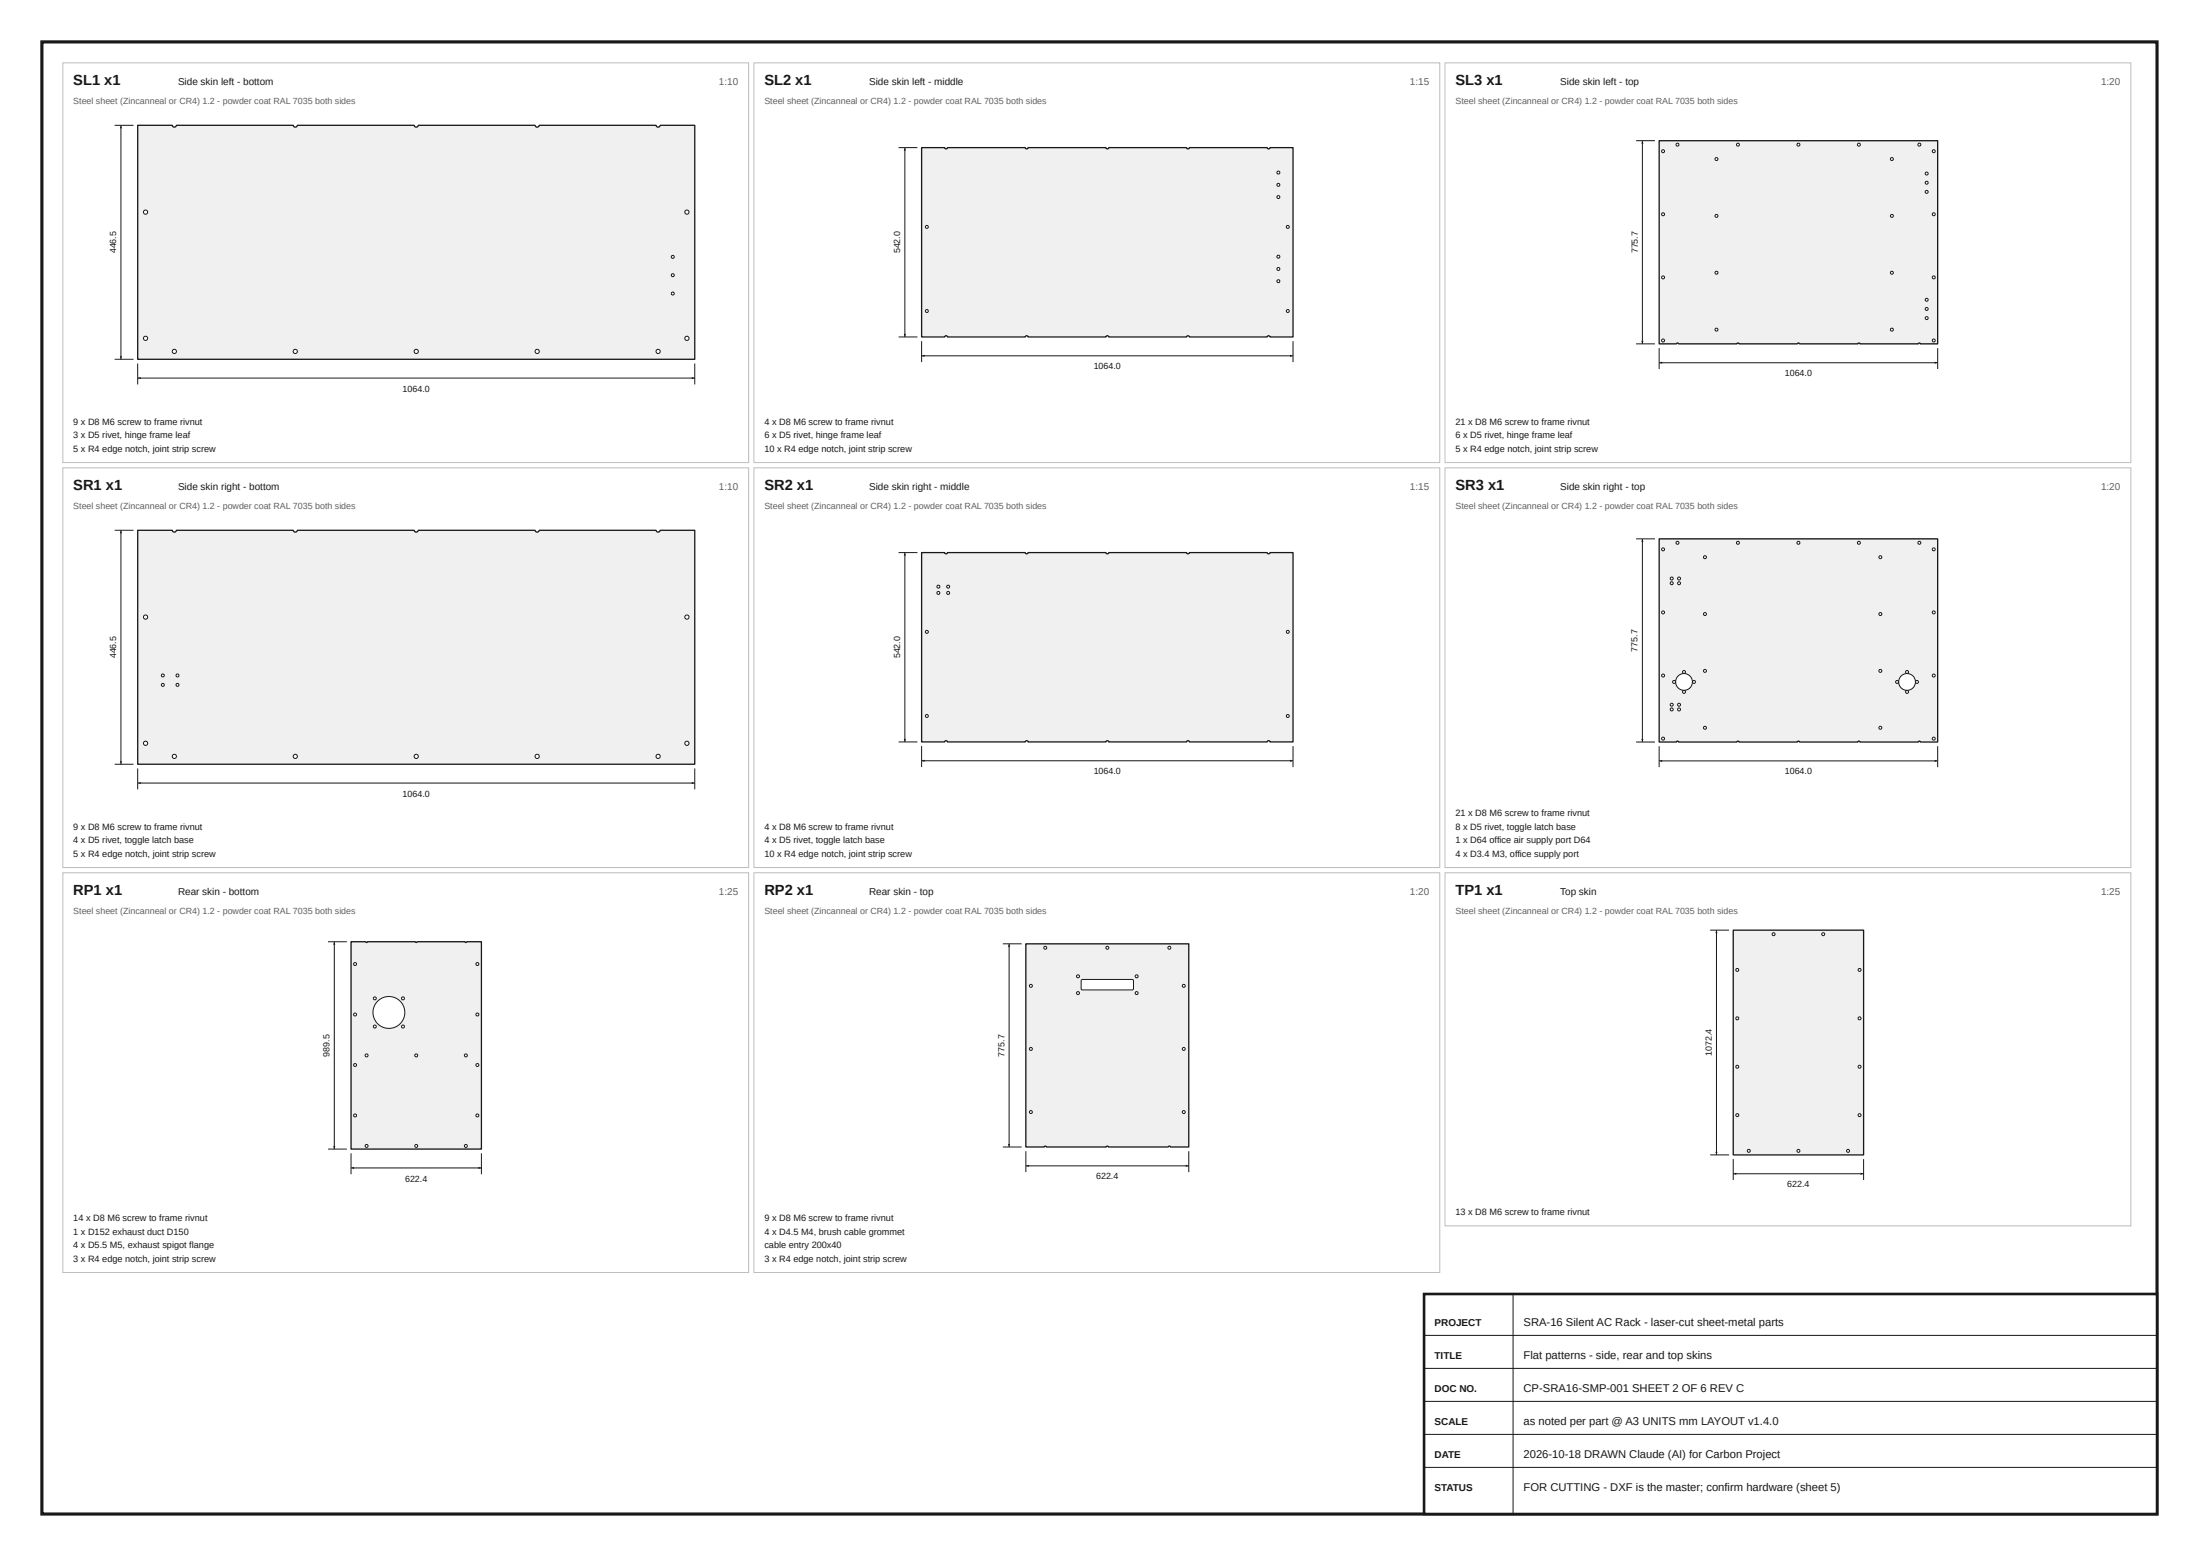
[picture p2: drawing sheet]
<svg xmlns="http://www.w3.org/2000/svg" width="420mm" height="297mm" viewBox="0 0 420 297" stroke-linecap="round" stroke-linejoin="round" font-family="sans-serif">
<path d="M8 8h404v281h-404z" fill="none" stroke="#15181c" stroke-width=".6"/>
<path d="M12 12h131v76.3h-131z" fill="none" stroke="#b8bec5" stroke-width=".19"/>
<path d="M26.3 23.9h6.6a.4 .4 0 0 0 .4 .4 .4 .4 0 0 0 .4-.4h22.3a.4 .4 0 0 0 .4 .4 .4 .4 0 0 0 .4-.4h22.3a.4 .4 0 0 0 .4 .4 .4 .4 0 0 0 .4-.4h22.3a.4 .4 0 0 0 .4 .4 .4 .4 0 0 0 .4-.4h22.3a.4 .4 0 0 0 .4 .4 .4 .4 0 0 0 .4-.4h6.6v44.7h-106.4z" fill="#eef1f4"/>
<path d="M26.3 23.9h6.6a.4 .4 0 0 0 .4 .4 .4 .4 0 0 0 .4-.4h22.3a.4 .4 0 0 0 .4 .4 .4 .4 0 0 0 .4-.4h22.3a.4 .4 0 0 0 .4 .4 .4 .4 0 0 0 .4-.4h22.3a.4 .4 0 0 0 .4 .4 .4 .4 0 0 0 .4-.4h22.3a.4 .4 0 0 0 .4 .4 .4 .4 0 0 0 .4-.4h6.6v44.7h-106.4z" fill="none" stroke="#15181c" stroke-width=".25"/>
<circle cx="131.2" cy="64.6" r=".4" fill="#fff"/>
<circle cx="131.2" cy="64.6" r=".4" fill="none" stroke="#15181c" stroke-width=".19"/>
<circle cx="131.2" cy="40.5" r=".4" fill="#fff"/>
<circle cx="131.2" cy="40.5" r=".4" fill="none" stroke="#15181c" stroke-width=".19"/>
<circle cx="27.8" cy="64.6" r=".4" fill="#fff"/>
<circle cx="27.8" cy="64.6" r=".4" fill="none" stroke="#15181c" stroke-width=".19"/>
<circle cx="27.8" cy="40.5" r=".4" fill="#fff"/>
<circle cx="27.8" cy="40.5" r=".4" fill="none" stroke="#15181c" stroke-width=".19"/>
<circle cx="125.7" cy="67.1" r=".4" fill="#fff"/>
<circle cx="125.7" cy="67.1" r=".4" fill="none" stroke="#15181c" stroke-width=".19"/>
<circle cx="102.6" cy="67.1" r=".4" fill="#fff"/>
<circle cx="102.6" cy="67.1" r=".4" fill="none" stroke="#15181c" stroke-width=".19"/>
<circle cx="79.5" cy="67.1" r=".4" fill="#fff"/>
<circle cx="79.5" cy="67.1" r=".4" fill="none" stroke="#15181c" stroke-width=".19"/>
<circle cx="56.4" cy="67.1" r=".4" fill="#fff"/>
<circle cx="56.4" cy="67.1" r=".4" fill="none" stroke="#15181c" stroke-width=".19"/>
<circle cx="33.3" cy="67.1" r=".4" fill="#fff"/>
<circle cx="33.3" cy="67.1" r=".4" fill="none" stroke="#15181c" stroke-width=".19"/>
<circle cx="128.5" cy="56" r=".28" fill="#fff"/>
<circle cx="128.5" cy="56" r=".28" fill="none" stroke="#15181c" stroke-width=".19"/>
<circle cx="128.5" cy="52.5" r=".28" fill="#fff"/>
<circle cx="128.5" cy="52.5" r=".28" fill="none" stroke="#15181c" stroke-width=".19"/>
<circle cx="128.5" cy="49" r=".28" fill="#fff"/>
<g fill="none" stroke="#15181c" stroke-width=".19">
<path d="M26.3 69.4v4M26.3 72.2h106.4M132.7 69.4v4"/>
<circle cx="128.5" cy="49" r=".28"/>
</g>
<g fill="#15181c">
<path d="M26.3 72.2l.6-.2v.4z"/>
<path d="M132.1 72l.6 .2-.6 .2z"/>
</g>
<path d="M21.9 23.9h3.6M23.1 23.9v44.7M21.9 68.6h3.6" fill="none" stroke="#15181c" stroke-width=".19"/>
<g fill="#15181c">
<path d="M23.1 23.9l.2 .6h-.4z"/>
<path d="M22.9 68h.4l-.2 .6z"/>
</g>
<path d="M144 12h131v76.3h-131z" fill="none" stroke="#b8bec5" stroke-width=".19"/>
<path d="M176 28.2h4.4a.26 .26 0 0 0 .3 .2 .26 .26 0 0 0 .3-.2h14.8a.26 .26 0 0 0 .3 .2 .26 .26 0 0 0 .3-.2h14.8a.26 .26 0 0 0 .3 .2 .26 .26 0 0 0 .3-.2h14.8a.26 .26 0 0 0 .3 .2 .26 .26 0 0 0 .3-.2h14.8a.26 .26 0 0 0 .3 .2 .26 .26 0 0 0 .3-.2h4.4v36.1h-4.4a.26 .26 0 0 0-.3-.2 .26 .26 0 0 0-.3 .2h-14.8a.26 .26 0 0 0-.3-.2 .26 .26 0 0 0-.3 .2h-14.8a.26 .26 0 0 0-.3-.2 .26 .26 0 0 0-.3 .2h-14.8a.26 .26 0 0 0-.3-.2 .26 .26 0 0 0-.3 .2h-14.8a.26 .26 0 0 0-.3-.2 .26 .26 0 0 0-.3 .2h-4.4z" fill="#eef1f4"/>
<path d="M176 28.2h4.4a.26 .26 0 0 0 .3 .2 .26 .26 0 0 0 .3-.2h14.8a.26 .26 0 0 0 .3 .2 .26 .26 0 0 0 .3-.2h14.8a.26 .26 0 0 0 .3 .2 .26 .26 0 0 0 .3-.2h14.8a.26 .26 0 0 0 .3 .2 .26 .26 0 0 0 .3-.2h14.8a.26 .26 0 0 0 .3 .2 .26 .26 0 0 0 .3-.2h4.4v36.1h-4.4a.26 .26 0 0 0-.3-.2 .26 .26 0 0 0-.3 .2h-14.8a.26 .26 0 0 0-.3-.2 .26 .26 0 0 0-.3 .2h-14.8a.26 .26 0 0 0-.3-.2 .26 .26 0 0 0-.3 .2h-14.8a.26 .26 0 0 0-.3-.2 .26 .26 0 0 0-.3 .2h-14.8a.26 .26 0 0 0-.3-.2 .26 .26 0 0 0-.3 .2h-4.4z" fill="none" stroke="#15181c" stroke-width=".25"/>
<circle cx="246" cy="59.4" r=".28" fill="#fff"/>
<circle cx="246" cy="59.4" r=".28" fill="none" stroke="#15181c" stroke-width=".19"/>
<circle cx="246" cy="43.3" r=".28" fill="#fff"/>
<circle cx="246" cy="43.3" r=".28" fill="none" stroke="#15181c" stroke-width=".19"/>
<circle cx="177" cy="59.4" r=".28" fill="#fff"/>
<circle cx="177" cy="59.4" r=".28" fill="none" stroke="#15181c" stroke-width=".19"/>
<circle cx="177" cy="43.3" r=".28" fill="#fff"/>
<circle cx="177" cy="43.3" r=".28" fill="none" stroke="#15181c" stroke-width=".19"/>
<circle cx="244.2" cy="53.7" r=".28" fill="#fff"/>
<circle cx="244.2" cy="53.7" r=".28" fill="none" stroke="#15181c" stroke-width=".19"/>
<circle cx="244.2" cy="51.3" r=".28" fill="#fff"/>
<circle cx="244.2" cy="51.3" r=".28" fill="none" stroke="#15181c" stroke-width=".19"/>
<circle cx="244.2" cy="49" r=".28" fill="#fff"/>
<circle cx="244.2" cy="49" r=".28" fill="none" stroke="#15181c" stroke-width=".19"/>
<circle cx="244.2" cy="37.6" r=".28" fill="#fff"/>
<circle cx="244.2" cy="37.6" r=".28" fill="none" stroke="#15181c" stroke-width=".19"/>
<circle cx="244.2" cy="35.3" r=".28" fill="#fff"/>
<circle cx="244.2" cy="35.3" r=".28" fill="none" stroke="#15181c" stroke-width=".19"/>
<circle cx="244.2" cy="32.9" r=".28" fill="#fff"/>
<g fill="none" stroke="#15181c" stroke-width=".19">
<path d="M176 65.1v4M176 67.9h71M247 65.1v4"/>
<circle cx="244.2" cy="32.9" r=".28"/>
</g>
<g fill="#15181c">
<path d="M176 67.9l.6-.2v.4z"/>
<path d="M246.4 67.7l.6 .2-.6 .2z"/>
</g>
<path d="M171.6 28.2h3.6M172.8 28.2v36.1M171.6 64.3h3.6" fill="none" stroke="#15181c" stroke-width=".19"/>
<g fill="#15181c">
<path d="M172.8 28.2l.2 .6h-.4z"/>
<path d="M172.6 63.7h.4l-.2 .6z"/>
</g>
<path d="M276 12h131v76.3h-131z" fill="none" stroke="#b8bec5" stroke-width=".19"/>
<path d="M316.9 26.9h53.2v38.7h-3.3a.2 .2 0 0 0-.2-.1 .2 .2 0 0 0-.2 .1h-11.2a.2 .2 0 0 0-.2-.1 .2 .2 0 0 0-.2 .1h-11.1a.2 .2 0 0 0-.2-.1 .2 .2 0 0 0-.2 .1h-11.2a.2 .2 0 0 0-.2-.1 .2 .2 0 0 0-.2 .1h-11.1a.2 .2 0 0 0-.2-.1 .2 .2 0 0 0-.2 .1h-3.3z" fill="#eef1f4"/>
<path d="M316.9 26.9h53.2v38.7h-3.3a.2 .2 0 0 0-.2-.1 .2 .2 0 0 0-.2 .1h-11.2a.2 .2 0 0 0-.2-.1 .2 .2 0 0 0-.2 .1h-11.1a.2 .2 0 0 0-.2-.1 .2 .2 0 0 0-.2 .1h-11.2a.2 .2 0 0 0-.2-.1 .2 .2 0 0 0-.2 .1h-11.1a.2 .2 0 0 0-.2-.1 .2 .2 0 0 0-.2 .1h-3.3z" fill="none" stroke="#15181c" stroke-width=".25"/>
<circle cx="369.3" cy="65" r=".28" fill="#fff"/>
<circle cx="369.3" cy="65" r=".28" fill="none" stroke="#15181c" stroke-width=".19"/>
<circle cx="369.3" cy="53" r=".28" fill="#fff"/>
<circle cx="369.3" cy="53" r=".28" fill="none" stroke="#15181c" stroke-width=".19"/>
<circle cx="369.3" cy="40.9" r=".28" fill="#fff"/>
<circle cx="369.3" cy="40.9" r=".28" fill="none" stroke="#15181c" stroke-width=".19"/>
<circle cx="369.3" cy="28.9" r=".28" fill="#fff"/>
<circle cx="369.3" cy="28.9" r=".28" fill="none" stroke="#15181c" stroke-width=".19"/>
<circle cx="317.6" cy="65" r=".28" fill="#fff"/>
<circle cx="317.6" cy="65" r=".28" fill="none" stroke="#15181c" stroke-width=".19"/>
<circle cx="317.6" cy="53" r=".28" fill="#fff"/>
<circle cx="317.6" cy="53" r=".28" fill="none" stroke="#15181c" stroke-width=".19"/>
<circle cx="317.6" cy="40.9" r=".28" fill="#fff"/>
<circle cx="317.6" cy="40.9" r=".28" fill="none" stroke="#15181c" stroke-width=".19"/>
<circle cx="317.6" cy="28.9" r=".28" fill="#fff"/>
<circle cx="317.6" cy="28.9" r=".28" fill="none" stroke="#15181c" stroke-width=".19"/>
<circle cx="366.6" cy="27.6" r=".28" fill="#fff"/>
<circle cx="366.6" cy="27.6" r=".28" fill="none" stroke="#15181c" stroke-width=".19"/>
<circle cx="355" cy="27.6" r=".28" fill="#fff"/>
<circle cx="355" cy="27.6" r=".28" fill="none" stroke="#15181c" stroke-width=".19"/>
<circle cx="343.5" cy="27.6" r=".28" fill="#fff"/>
<circle cx="343.5" cy="27.6" r=".28" fill="none" stroke="#15181c" stroke-width=".19"/>
<circle cx="331.9" cy="27.6" r=".28" fill="#fff"/>
<circle cx="331.9" cy="27.6" r=".28" fill="none" stroke="#15181c" stroke-width=".19"/>
<circle cx="320.4" cy="27.6" r=".28" fill="#fff"/>
<circle cx="320.4" cy="27.6" r=".28" fill="none" stroke="#15181c" stroke-width=".19"/>
<circle cx="361.3" cy="62.9" r=".28" fill="#fff"/>
<circle cx="361.3" cy="62.9" r=".28" fill="none" stroke="#15181c" stroke-width=".19"/>
<circle cx="361.3" cy="52.1" r=".28" fill="#fff"/>
<circle cx="361.3" cy="52.1" r=".28" fill="none" stroke="#15181c" stroke-width=".19"/>
<circle cx="361.3" cy="41.2" r=".28" fill="#fff"/>
<circle cx="361.3" cy="41.2" r=".28" fill="none" stroke="#15181c" stroke-width=".19"/>
<circle cx="361.3" cy="30.4" r=".28" fill="#fff"/>
<circle cx="361.3" cy="30.4" r=".28" fill="none" stroke="#15181c" stroke-width=".19"/>
<circle cx="327.8" cy="62.9" r=".28" fill="#fff"/>
<circle cx="327.8" cy="62.9" r=".28" fill="none" stroke="#15181c" stroke-width=".19"/>
<circle cx="327.8" cy="52.1" r=".28" fill="#fff"/>
<circle cx="327.8" cy="52.1" r=".28" fill="none" stroke="#15181c" stroke-width=".19"/>
<circle cx="327.8" cy="41.2" r=".28" fill="#fff"/>
<circle cx="327.8" cy="41.2" r=".28" fill="none" stroke="#15181c" stroke-width=".19"/>
<circle cx="327.8" cy="30.4" r=".28" fill="#fff"/>
<circle cx="327.8" cy="30.4" r=".28" fill="none" stroke="#15181c" stroke-width=".19"/>
<circle cx="368" cy="60.7" r=".28" fill="#fff"/>
<circle cx="368" cy="60.7" r=".28" fill="none" stroke="#15181c" stroke-width=".19"/>
<circle cx="368" cy="59" r=".28" fill="#fff"/>
<circle cx="368" cy="59" r=".28" fill="none" stroke="#15181c" stroke-width=".19"/>
<circle cx="368" cy="57.2" r=".28" fill="#fff"/>
<circle cx="368" cy="57.2" r=".28" fill="none" stroke="#15181c" stroke-width=".19"/>
<circle cx="368" cy="36.6" r=".28" fill="#fff"/>
<circle cx="368" cy="36.6" r=".28" fill="none" stroke="#15181c" stroke-width=".19"/>
<circle cx="368" cy="34.9" r=".28" fill="#fff"/>
<circle cx="368" cy="34.9" r=".28" fill="none" stroke="#15181c" stroke-width=".19"/>
<circle cx="368" cy="33.1" r=".28" fill="#fff"/>
<g fill="none" stroke="#15181c" stroke-width=".19">
<path d="M316.9 66.4v4M316.9 69.2h53.2M370.1 66.4v4"/>
<circle cx="368" cy="33.1" r=".28"/>
</g>
<g fill="#15181c">
<path d="M316.9 69.2l.6-.2v.4z"/>
<path d="M369.5 69l.6 .2-.6 .2z"/>
</g>
<path d="M312.5 26.9h3.6M313.7 26.9v38.7M312.5 65.6h3.6" fill="none" stroke="#15181c" stroke-width=".19"/>
<g fill="#15181c">
<path d="M313.7 26.9l.2 .5h-.4z"/>
<path d="M313.5 65.1h.4l-.2 .5z"/>
</g>
<path d="M12 89.3h131v76.3h-131z" fill="none" stroke="#b8bec5" stroke-width=".19"/>
<path d="M26.3 101.2h6.6a.4 .4 0 0 0 .4 .4 .4 .4 0 0 0 .4-.4h22.3a.4 .4 0 0 0 .4 .4 .4 .4 0 0 0 .4-.4h22.3a.4 .4 0 0 0 .4 .4 .4 .4 0 0 0 .4-.4h22.3a.4 .4 0 0 0 .4 .4 .4 .4 0 0 0 .4-.4h22.3a.4 .4 0 0 0 .4 .4 .4 .4 0 0 0 .4-.4h6.6v44.7h-106.4z" fill="#eef1f4"/>
<path d="M26.3 101.2h6.6a.4 .4 0 0 0 .4 .4 .4 .4 0 0 0 .4-.4h22.3a.4 .4 0 0 0 .4 .4 .4 .4 0 0 0 .4-.4h22.3a.4 .4 0 0 0 .4 .4 .4 .4 0 0 0 .4-.4h22.3a.4 .4 0 0 0 .4 .4 .4 .4 0 0 0 .4-.4h22.3a.4 .4 0 0 0 .4 .4 .4 .4 0 0 0 .4-.4h6.6v44.7h-106.4z" fill="none" stroke="#15181c" stroke-width=".25"/>
<circle cx="27.8" cy="141.9" r=".4" fill="#fff"/>
<circle cx="27.8" cy="141.9" r=".4" fill="none" stroke="#15181c" stroke-width=".19"/>
<circle cx="27.8" cy="117.8" r=".4" fill="#fff"/>
<circle cx="27.8" cy="117.8" r=".4" fill="none" stroke="#15181c" stroke-width=".19"/>
<circle cx="131.2" cy="141.9" r=".4" fill="#fff"/>
<circle cx="131.2" cy="141.9" r=".4" fill="none" stroke="#15181c" stroke-width=".19"/>
<circle cx="131.2" cy="117.8" r=".4" fill="#fff"/>
<circle cx="131.2" cy="117.8" r=".4" fill="none" stroke="#15181c" stroke-width=".19"/>
<circle cx="33.3" cy="144.4" r=".4" fill="#fff"/>
<circle cx="33.3" cy="144.4" r=".4" fill="none" stroke="#15181c" stroke-width=".19"/>
<circle cx="56.4" cy="144.4" r=".4" fill="#fff"/>
<circle cx="56.4" cy="144.4" r=".4" fill="none" stroke="#15181c" stroke-width=".19"/>
<circle cx="79.5" cy="144.4" r=".4" fill="#fff"/>
<circle cx="79.5" cy="144.4" r=".4" fill="none" stroke="#15181c" stroke-width=".19"/>
<circle cx="102.6" cy="144.4" r=".4" fill="#fff"/>
<circle cx="102.6" cy="144.4" r=".4" fill="none" stroke="#15181c" stroke-width=".19"/>
<circle cx="125.7" cy="144.4" r=".4" fill="#fff"/>
<circle cx="125.7" cy="144.4" r=".4" fill="none" stroke="#15181c" stroke-width=".19"/>
<circle cx="31.1" cy="130.7" r=".28" fill="#fff"/>
<circle cx="31.1" cy="130.7" r=".28" fill="none" stroke="#15181c" stroke-width=".19"/>
<circle cx="31.1" cy="128.9" r=".28" fill="#fff"/>
<circle cx="31.1" cy="128.9" r=".28" fill="none" stroke="#15181c" stroke-width=".19"/>
<circle cx="33.9" cy="130.7" r=".28" fill="#fff"/>
<circle cx="33.9" cy="130.7" r=".28" fill="none" stroke="#15181c" stroke-width=".19"/>
<circle cx="33.9" cy="128.9" r=".28" fill="#fff"/>
<g fill="none" stroke="#15181c" stroke-width=".19">
<path d="M26.3 146.7v4M26.3 149.5h106.4M132.7 146.7v4"/>
<circle cx="33.9" cy="128.9" r=".28"/>
</g>
<g fill="#15181c">
<path d="M26.3 149.5l.6-.2v.4z"/>
<path d="M132.1 149.3l.6 .2-.6 .2z"/>
</g>
<path d="M21.9 101.2h3.6M23.1 101.2v44.7M21.9 145.9h3.6" fill="none" stroke="#15181c" stroke-width=".19"/>
<g fill="#15181c">
<path d="M23.1 101.2l.2 .6h-.4z"/>
<path d="M22.9 145.3h.4l-.2 .6z"/>
</g>
<path d="M144 89.3h131v76.3h-131z" fill="none" stroke="#b8bec5" stroke-width=".19"/>
<path d="M176 105.5h4.4a.26 .26 0 0 0 .3 .2 .26 .26 0 0 0 .3-.2h14.8a.26 .26 0 0 0 .3 .2 .26 .26 0 0 0 .3-.2h14.8a.26 .26 0 0 0 .3 .2 .26 .26 0 0 0 .3-.2h14.8a.26 .26 0 0 0 .3 .2 .26 .26 0 0 0 .3-.2h14.8a.26 .26 0 0 0 .3 .2 .26 .26 0 0 0 .3-.2h4.4v36.1h-4.4a.26 .26 0 0 0-.3-.2 .26 .26 0 0 0-.3 .2h-14.8a.26 .26 0 0 0-.3-.2 .26 .26 0 0 0-.3 .2h-14.8a.26 .26 0 0 0-.3-.2 .26 .26 0 0 0-.3 .2h-14.8a.26 .26 0 0 0-.3-.2 .26 .26 0 0 0-.3 .2h-14.8a.26 .26 0 0 0-.3-.2 .26 .26 0 0 0-.3 .2h-4.4z" fill="#eef1f4"/>
<path d="M176 105.5h4.4a.26 .26 0 0 0 .3 .2 .26 .26 0 0 0 .3-.2h14.8a.26 .26 0 0 0 .3 .2 .26 .26 0 0 0 .3-.2h14.8a.26 .26 0 0 0 .3 .2 .26 .26 0 0 0 .3-.2h14.8a.26 .26 0 0 0 .3 .2 .26 .26 0 0 0 .3-.2h14.8a.26 .26 0 0 0 .3 .2 .26 .26 0 0 0 .3-.2h4.4v36.1h-4.4a.26 .26 0 0 0-.3-.2 .26 .26 0 0 0-.3 .2h-14.8a.26 .26 0 0 0-.3-.2 .26 .26 0 0 0-.3 .2h-14.8a.26 .26 0 0 0-.3-.2 .26 .26 0 0 0-.3 .2h-14.8a.26 .26 0 0 0-.3-.2 .26 .26 0 0 0-.3 .2h-14.8a.26 .26 0 0 0-.3-.2 .26 .26 0 0 0-.3 .2h-4.4z" fill="none" stroke="#15181c" stroke-width=".25"/>
<circle cx="177" cy="136.7" r=".28" fill="#fff"/>
<circle cx="177" cy="136.7" r=".28" fill="none" stroke="#15181c" stroke-width=".19"/>
<circle cx="177" cy="120.6" r=".28" fill="#fff"/>
<circle cx="177" cy="120.6" r=".28" fill="none" stroke="#15181c" stroke-width=".19"/>
<circle cx="246" cy="136.7" r=".28" fill="#fff"/>
<circle cx="246" cy="136.7" r=".28" fill="none" stroke="#15181c" stroke-width=".19"/>
<circle cx="246" cy="120.6" r=".28" fill="#fff"/>
<circle cx="246" cy="120.6" r=".28" fill="none" stroke="#15181c" stroke-width=".19"/>
<circle cx="179.2" cy="113.2" r=".28" fill="#fff"/>
<circle cx="179.2" cy="113.2" r=".28" fill="none" stroke="#15181c" stroke-width=".19"/>
<circle cx="179.2" cy="112" r=".28" fill="#fff"/>
<circle cx="179.2" cy="112" r=".28" fill="none" stroke="#15181c" stroke-width=".19"/>
<circle cx="181.1" cy="113.2" r=".28" fill="#fff"/>
<circle cx="181.1" cy="113.2" r=".28" fill="none" stroke="#15181c" stroke-width=".19"/>
<circle cx="181.1" cy="112" r=".28" fill="#fff"/>
<g fill="none" stroke="#15181c" stroke-width=".19">
<path d="M176 142.4v4M176 145.2h71M247 142.4v4"/>
<circle cx="181.1" cy="112" r=".28"/>
</g>
<g fill="#15181c">
<path d="M176 145.2l.6-.2v.4z"/>
<path d="M246.4 145l.6 .2-.6 .2z"/>
</g>
<path d="M171.6 105.5h3.6M172.8 105.5v36.1M171.6 141.6h3.6" fill="none" stroke="#15181c" stroke-width=".19"/>
<g fill="#15181c">
<path d="M172.8 105.5l.2 .6h-.4z"/>
<path d="M172.6 141h.4l-.2 .6z"/>
</g>
<path d="M276 89.3h131v76.3h-131z" fill="none" stroke="#b8bec5" stroke-width=".19"/>
<path d="M316.9 102.9h53.2v38.7h-3.3a.2 .2 0 0 0-.2-.1 .2 .2 0 0 0-.2 .1h-11.2a.2 .2 0 0 0-.2-.1 .2 .2 0 0 0-.2 .1h-11.1a.2 .2 0 0 0-.2-.1 .2 .2 0 0 0-.2 .1h-11.2a.2 .2 0 0 0-.2-.1 .2 .2 0 0 0-.2 .1h-11.1a.2 .2 0 0 0-.2-.1 .2 .2 0 0 0-.2 .1h-3.3z" fill="#eef1f4"/>
<path d="M316.9 102.9h53.2v38.7h-3.3a.2 .2 0 0 0-.2-.1 .2 .2 0 0 0-.2 .1h-11.2a.2 .2 0 0 0-.2-.1 .2 .2 0 0 0-.2 .1h-11.1a.2 .2 0 0 0-.2-.1 .2 .2 0 0 0-.2 .1h-11.2a.2 .2 0 0 0-.2-.1 .2 .2 0 0 0-.2 .1h-11.1a.2 .2 0 0 0-.2-.1 .2 .2 0 0 0-.2 .1h-3.3z" fill="none" stroke="#15181c" stroke-width=".25"/>
<circle cx="317.6" cy="141" r=".28" fill="#fff"/>
<circle cx="317.6" cy="141" r=".28" fill="none" stroke="#15181c" stroke-width=".19"/>
<circle cx="317.6" cy="129" r=".28" fill="#fff"/>
<circle cx="317.6" cy="129" r=".28" fill="none" stroke="#15181c" stroke-width=".19"/>
<circle cx="317.6" cy="116.9" r=".28" fill="#fff"/>
<circle cx="317.6" cy="116.9" r=".28" fill="none" stroke="#15181c" stroke-width=".19"/>
<circle cx="317.6" cy="104.9" r=".28" fill="#fff"/>
<circle cx="317.6" cy="104.9" r=".28" fill="none" stroke="#15181c" stroke-width=".19"/>
<circle cx="369.3" cy="141" r=".28" fill="#fff"/>
<circle cx="369.3" cy="141" r=".28" fill="none" stroke="#15181c" stroke-width=".19"/>
<circle cx="369.3" cy="129" r=".28" fill="#fff"/>
<circle cx="369.3" cy="129" r=".28" fill="none" stroke="#15181c" stroke-width=".19"/>
<circle cx="369.3" cy="116.9" r=".28" fill="#fff"/>
<circle cx="369.3" cy="116.9" r=".28" fill="none" stroke="#15181c" stroke-width=".19"/>
<circle cx="369.3" cy="104.9" r=".28" fill="#fff"/>
<circle cx="369.3" cy="104.9" r=".28" fill="none" stroke="#15181c" stroke-width=".19"/>
<circle cx="320.4" cy="103.6" r=".28" fill="#fff"/>
<circle cx="320.4" cy="103.6" r=".28" fill="none" stroke="#15181c" stroke-width=".19"/>
<circle cx="331.9" cy="103.6" r=".28" fill="#fff"/>
<circle cx="331.9" cy="103.6" r=".28" fill="none" stroke="#15181c" stroke-width=".19"/>
<circle cx="343.5" cy="103.6" r=".28" fill="#fff"/>
<circle cx="343.5" cy="103.6" r=".28" fill="none" stroke="#15181c" stroke-width=".19"/>
<circle cx="355" cy="103.6" r=".28" fill="#fff"/>
<circle cx="355" cy="103.6" r=".28" fill="none" stroke="#15181c" stroke-width=".19"/>
<circle cx="366.6" cy="103.6" r=".28" fill="#fff"/>
<circle cx="366.6" cy="103.6" r=".28" fill="none" stroke="#15181c" stroke-width=".19"/>
<circle cx="325.6" cy="138.9" r=".28" fill="#fff"/>
<circle cx="325.6" cy="138.9" r=".28" fill="none" stroke="#15181c" stroke-width=".19"/>
<circle cx="325.6" cy="128.1" r=".28" fill="#fff"/>
<circle cx="325.6" cy="128.1" r=".28" fill="none" stroke="#15181c" stroke-width=".19"/>
<circle cx="325.6" cy="117.2" r=".28" fill="#fff"/>
<circle cx="325.6" cy="117.2" r=".28" fill="none" stroke="#15181c" stroke-width=".19"/>
<circle cx="325.6" cy="106.4" r=".28" fill="#fff"/>
<circle cx="325.6" cy="106.4" r=".28" fill="none" stroke="#15181c" stroke-width=".19"/>
<circle cx="359.1" cy="138.9" r=".28" fill="#fff"/>
<circle cx="359.1" cy="138.9" r=".28" fill="none" stroke="#15181c" stroke-width=".19"/>
<circle cx="359.1" cy="128.1" r=".28" fill="#fff"/>
<circle cx="359.1" cy="128.1" r=".28" fill="none" stroke="#15181c" stroke-width=".19"/>
<circle cx="359.1" cy="117.2" r=".28" fill="#fff"/>
<circle cx="359.1" cy="117.2" r=".28" fill="none" stroke="#15181c" stroke-width=".19"/>
<circle cx="359.1" cy="106.4" r=".28" fill="#fff"/>
<circle cx="359.1" cy="106.4" r=".28" fill="none" stroke="#15181c" stroke-width=".19"/>
<circle cx="319.3" cy="135.4" r=".28" fill="#fff"/>
<circle cx="319.3" cy="135.4" r=".28" fill="none" stroke="#15181c" stroke-width=".19"/>
<circle cx="319.3" cy="134.5" r=".28" fill="#fff"/>
<circle cx="319.3" cy="134.5" r=".28" fill="none" stroke="#15181c" stroke-width=".19"/>
<circle cx="320.7" cy="135.4" r=".28" fill="#fff"/>
<circle cx="320.7" cy="135.4" r=".28" fill="none" stroke="#15181c" stroke-width=".19"/>
<circle cx="320.7" cy="134.5" r=".28" fill="#fff"/>
<circle cx="320.7" cy="134.5" r=".28" fill="none" stroke="#15181c" stroke-width=".19"/>
<circle cx="319.3" cy="111.3" r=".28" fill="#fff"/>
<circle cx="319.3" cy="111.3" r=".28" fill="none" stroke="#15181c" stroke-width=".19"/>
<circle cx="319.3" cy="110.4" r=".28" fill="#fff"/>
<circle cx="319.3" cy="110.4" r=".28" fill="none" stroke="#15181c" stroke-width=".19"/>
<circle cx="320.7" cy="111.3" r=".28" fill="#fff"/>
<circle cx="320.7" cy="111.3" r=".28" fill="none" stroke="#15181c" stroke-width=".19"/>
<circle cx="320.7" cy="110.4" r=".28" fill="#fff"/>
<circle cx="320.7" cy="110.4" r=".28" fill="none" stroke="#15181c" stroke-width=".19"/>
<circle cx="321.6" cy="130.2" r="1.6" fill="#fff"/>
<circle cx="321.6" cy="130.2" r="1.6" fill="none" stroke="#15181c" stroke-width=".19"/>
<circle cx="319.7" cy="130.2" r=".28" fill="#fff"/>
<circle cx="319.7" cy="130.2" r=".28" fill="none" stroke="#15181c" stroke-width=".19"/>
<circle cx="323.5" cy="130.2" r=".28" fill="#fff"/>
<circle cx="323.5" cy="130.2" r=".28" fill="none" stroke="#15181c" stroke-width=".19"/>
<circle cx="321.6" cy="132.1" r=".28" fill="#fff"/>
<circle cx="321.6" cy="132.1" r=".28" fill="none" stroke="#15181c" stroke-width=".19"/>
<circle cx="321.6" cy="128.3" r=".28" fill="#fff"/>
<circle cx="321.6" cy="128.3" r=".28" fill="none" stroke="#15181c" stroke-width=".19"/>
<circle cx="364.2" cy="130.2" r="1.6" fill="#fff"/>
<circle cx="364.2" cy="130.2" r="1.6" fill="none" stroke="#15181c" stroke-width=".19"/>
<circle cx="362.3" cy="130.2" r=".28" fill="#fff"/>
<circle cx="362.3" cy="130.2" r=".28" fill="none" stroke="#15181c" stroke-width=".19"/>
<circle cx="366.1" cy="130.2" r=".28" fill="#fff"/>
<circle cx="366.1" cy="130.2" r=".28" fill="none" stroke="#15181c" stroke-width=".19"/>
<circle cx="364.2" cy="132.1" r=".28" fill="#fff"/>
<circle cx="364.2" cy="132.1" r=".28" fill="none" stroke="#15181c" stroke-width=".19"/>
<circle cx="364.2" cy="128.3" r=".28" fill="#fff"/>
<g fill="none" stroke="#15181c" stroke-width=".19">
<path d="M316.9 142.4v4M316.9 145.2h53.2M370.1 142.4v4"/>
<circle cx="364.2" cy="128.3" r=".28"/>
</g>
<g fill="#15181c">
<path d="M316.9 145.2l.6-.2v.4z"/>
<path d="M369.5 145l.6 .2-.6 .2z"/>
</g>
<path d="M312.5 102.9h3.6M313.7 102.9v38.7M312.5 141.6h3.6" fill="none" stroke="#15181c" stroke-width=".19"/>
<g fill="#15181c">
<path d="M313.7 102.9l.2 .5h-.4z"/>
<path d="M313.5 141.1h.4l-.2 .5z"/>
</g>
<path d="M12 166.6h131v76.3h-131z" fill="none" stroke="#b8bec5" stroke-width=".19"/>
<path d="M67 179.8h2.9l.1 .1 .2-.1h9.1l.2 .1 .2-.1h9.1l.2 .1 .1-.1h2.8v39.5h-24.9z" fill="#eef1f4"/>
<path d="M67 179.8h2.9l.1 .1 .2-.1h9.1l.2 .1 .2-.1h9.1l.2 .1 .1-.1h2.8v39.5h-24.9z" fill="none" stroke="#15181c" stroke-width=".25"/>
<circle cx="91.2" cy="212.9" r=".28" fill="#fff"/>
<circle cx="91.2" cy="212.9" r=".28" fill="none" stroke="#15181c" stroke-width=".19"/>
<circle cx="91.2" cy="203.3" r=".28" fill="#fff"/>
<circle cx="91.2" cy="203.3" r=".28" fill="none" stroke="#15181c" stroke-width=".19"/>
<circle cx="91.2" cy="193.6" r=".28" fill="#fff"/>
<circle cx="91.2" cy="193.6" r=".28" fill="none" stroke="#15181c" stroke-width=".19"/>
<circle cx="91.2" cy="184" r=".28" fill="#fff"/>
<circle cx="91.2" cy="184" r=".28" fill="none" stroke="#15181c" stroke-width=".19"/>
<circle cx="67.8" cy="212.9" r=".28" fill="#fff"/>
<circle cx="67.8" cy="212.9" r=".28" fill="none" stroke="#15181c" stroke-width=".19"/>
<circle cx="67.8" cy="203.3" r=".28" fill="#fff"/>
<circle cx="67.8" cy="203.3" r=".28" fill="none" stroke="#15181c" stroke-width=".19"/>
<circle cx="67.8" cy="193.6" r=".28" fill="#fff"/>
<circle cx="67.8" cy="193.6" r=".28" fill="none" stroke="#15181c" stroke-width=".19"/>
<circle cx="67.8" cy="184" r=".28" fill="#fff"/>
<circle cx="67.8" cy="184" r=".28" fill="none" stroke="#15181c" stroke-width=".19"/>
<circle cx="89" cy="218.7" r=".28" fill="#fff"/>
<circle cx="89" cy="218.7" r=".28" fill="none" stroke="#15181c" stroke-width=".19"/>
<circle cx="79.5" cy="218.7" r=".28" fill="#fff"/>
<circle cx="79.5" cy="218.7" r=".28" fill="none" stroke="#15181c" stroke-width=".19"/>
<circle cx="70" cy="218.7" r=".28" fill="#fff"/>
<circle cx="70" cy="218.7" r=".28" fill="none" stroke="#15181c" stroke-width=".19"/>
<circle cx="89" cy="201.5" r=".28" fill="#fff"/>
<circle cx="89" cy="201.5" r=".28" fill="none" stroke="#15181c" stroke-width=".19"/>
<circle cx="79.5" cy="201.5" r=".28" fill="#fff"/>
<circle cx="79.5" cy="201.5" r=".28" fill="none" stroke="#15181c" stroke-width=".19"/>
<circle cx="70" cy="201.5" r=".28" fill="#fff"/>
<circle cx="70" cy="201.5" r=".28" fill="none" stroke="#15181c" stroke-width=".19"/>
<circle cx="74.3" cy="193.3" r="3" fill="#fff"/>
<circle cx="74.3" cy="193.3" r="3" fill="none" stroke="#15181c" stroke-width=".19"/>
<circle cx="77" cy="190.6" r=".28" fill="#fff"/>
<circle cx="77" cy="190.6" r=".28" fill="none" stroke="#15181c" stroke-width=".19"/>
<circle cx="71.6" cy="190.6" r=".28" fill="#fff"/>
<circle cx="71.6" cy="190.6" r=".28" fill="none" stroke="#15181c" stroke-width=".19"/>
<circle cx="71.6" cy="195.9" r=".28" fill="#fff"/>
<circle cx="71.6" cy="195.9" r=".28" fill="none" stroke="#15181c" stroke-width=".19"/>
<circle cx="77" cy="195.9" r=".28" fill="#fff"/>
<g fill="none" stroke="#15181c" stroke-width=".19">
<path d="M67 220.1v4M67 222.9h24.9M91.9 220.1v4"/>
<circle cx="77" cy="195.9" r=".28"/>
</g>
<g fill="#15181c">
<path d="M67 222.9l.6-.2v.4z"/>
<path d="M91.4 222.7l.5 .2-.5 .2z"/>
</g>
<path d="M62.6 179.8h3.6M63.8 179.8v39.5M62.6 219.3h3.6" fill="none" stroke="#15181c" stroke-width=".19"/>
<g fill="#15181c">
<path d="M63.8 179.8l.3 .5h-.5z"/>
<path d="M63.6 218.8h.5l-.3 .5z"/>
</g>
<path d="M144 166.6h131v76.3h-131z" fill="none" stroke="#b8bec5" stroke-width=".19"/>
<path d="M195.9 180.2h31.2v38.7h-3.6a.2 .2 0 0 0-.2-.1 .2 .2 0 0 0-.2 .1h-11.4a.2 .2 0 0 0-.2-.1 .2 .2 0 0 0-.2 .1h-11.5a.2 .2 0 0 0-.2-.1 .2 .2 0 0 0-.2 .1h-3.5z" fill="#eef1f4"/>
<path d="M195.9 180.2h31.2v38.7h-3.6a.2 .2 0 0 0-.2-.1 .2 .2 0 0 0-.2 .1h-11.4a.2 .2 0 0 0-.2-.1 .2 .2 0 0 0-.2 .1h-11.5a.2 .2 0 0 0-.2-.1 .2 .2 0 0 0-.2 .1h-3.5z" fill="none" stroke="#15181c" stroke-width=".25"/>
<circle cx="226.1" cy="212.3" r=".28" fill="#fff"/>
<circle cx="226.1" cy="212.3" r=".28" fill="none" stroke="#15181c" stroke-width=".19"/>
<circle cx="226.1" cy="200.2" r=".28" fill="#fff"/>
<circle cx="226.1" cy="200.2" r=".28" fill="none" stroke="#15181c" stroke-width=".19"/>
<circle cx="226.1" cy="188.2" r=".28" fill="#fff"/>
<circle cx="226.1" cy="188.2" r=".28" fill="none" stroke="#15181c" stroke-width=".19"/>
<circle cx="196.9" cy="212.3" r=".28" fill="#fff"/>
<circle cx="196.9" cy="212.3" r=".28" fill="none" stroke="#15181c" stroke-width=".19"/>
<circle cx="196.9" cy="200.2" r=".28" fill="#fff"/>
<circle cx="196.9" cy="200.2" r=".28" fill="none" stroke="#15181c" stroke-width=".19"/>
<circle cx="196.9" cy="188.2" r=".28" fill="#fff"/>
<circle cx="196.9" cy="188.2" r=".28" fill="none" stroke="#15181c" stroke-width=".19"/>
<circle cx="223.3" cy="180.9" r=".28" fill="#fff"/>
<circle cx="223.3" cy="180.9" r=".28" fill="none" stroke="#15181c" stroke-width=".19"/>
<circle cx="211.5" cy="180.9" r=".28" fill="#fff"/>
<circle cx="211.5" cy="180.9" r=".28" fill="none" stroke="#15181c" stroke-width=".19"/>
<circle cx="199.6" cy="180.9" r=".28" fill="#fff"/>
<circle cx="199.6" cy="180.9" r=".28" fill="none" stroke="#15181c" stroke-width=".19"/>
<circle cx="205.9" cy="189.6" r=".28" fill="#fff"/>
<circle cx="205.9" cy="189.6" r=".28" fill="none" stroke="#15181c" stroke-width=".19"/>
<circle cx="205.9" cy="186.4" r=".28" fill="#fff"/>
<circle cx="205.9" cy="186.4" r=".28" fill="none" stroke="#15181c" stroke-width=".19"/>
<circle cx="217.1" cy="189.6" r=".28" fill="#fff"/>
<circle cx="217.1" cy="189.6" r=".28" fill="none" stroke="#15181c" stroke-width=".19"/>
<circle cx="217.1" cy="186.4" r=".28" fill="#fff"/>
<circle cx="217.1" cy="186.4" r=".28" fill="none" stroke="#15181c" stroke-width=".19"/>
<path d="M206.6 187h9.7l.2 .2v1.6l-.3 .2h-9.5l-.2-.2z" fill="#fff"/>
<path d="M206.6 187h9.7l.2 .2v1.6l-.3 .2h-9.5l-.2-.2zM195.9 219.7v4M227.1 219.7v4M195.9 222.5h31.2" fill="none" stroke="#15181c" stroke-width=".19"/>
<g fill="#15181c">
<path d="M195.9 222.5l.6-.2v.4z"/>
<path d="M226.5 222.3l.6 .2-.6 .2z"/>
</g>
<path d="M191.5 180.2h3.6M192.7 180.2v38.7M191.5 218.9h3.6" fill="none" stroke="#15181c" stroke-width=".19"/>
<g fill="#15181c">
<path d="M192.7 180.2l.2 .5h-.4z"/>
<path d="M192.5 218.4h.4l-.2 .5z"/>
</g>
<path d="M276 166.6h131v67.4h-131z" fill="none" stroke="#b8bec5" stroke-width=".19"/>
<path d="M331 177.5h24.9v42.9h-24.9z" fill="#eef1f4"/>
<path d="M331 177.5h24.9v42.9h-24.9z" fill="none" stroke="#15181c" stroke-width=".25"/>
<circle cx="334" cy="219.7" r=".28" fill="#fff"/>
<circle cx="334" cy="219.7" r=".28" fill="none" stroke="#15181c" stroke-width=".19"/>
<circle cx="343.5" cy="219.7" r=".28" fill="#fff"/>
<circle cx="343.5" cy="219.7" r=".28" fill="none" stroke="#15181c" stroke-width=".19"/>
<circle cx="353" cy="219.7" r=".28" fill="#fff"/>
<circle cx="353" cy="219.7" r=".28" fill="none" stroke="#15181c" stroke-width=".19"/>
<circle cx="338.8" cy="178.3" r=".28" fill="#fff"/>
<circle cx="338.8" cy="178.3" r=".28" fill="none" stroke="#15181c" stroke-width=".19"/>
<circle cx="348.2" cy="178.3" r=".28" fill="#fff"/>
<circle cx="348.2" cy="178.3" r=".28" fill="none" stroke="#15181c" stroke-width=".19"/>
<circle cx="331.8" cy="212.9" r=".28" fill="#fff"/>
<circle cx="331.8" cy="212.9" r=".28" fill="none" stroke="#15181c" stroke-width=".19"/>
<circle cx="331.8" cy="203.6" r=".28" fill="#fff"/>
<circle cx="331.8" cy="203.6" r=".28" fill="none" stroke="#15181c" stroke-width=".19"/>
<circle cx="331.8" cy="194.4" r=".28" fill="#fff"/>
<circle cx="331.8" cy="194.4" r=".28" fill="none" stroke="#15181c" stroke-width=".19"/>
<circle cx="331.8" cy="185.1" r=".28" fill="#fff"/>
<circle cx="331.8" cy="185.1" r=".28" fill="none" stroke="#15181c" stroke-width=".19"/>
<circle cx="355.2" cy="212.9" r=".28" fill="#fff"/>
<circle cx="355.2" cy="212.9" r=".28" fill="none" stroke="#15181c" stroke-width=".19"/>
<circle cx="355.2" cy="203.6" r=".28" fill="#fff"/>
<circle cx="355.2" cy="203.6" r=".28" fill="none" stroke="#15181c" stroke-width=".19"/>
<circle cx="355.2" cy="194.4" r=".28" fill="#fff"/>
<circle cx="355.2" cy="194.4" r=".28" fill="none" stroke="#15181c" stroke-width=".19"/>
<circle cx="355.2" cy="185.1" r=".28" fill="#fff"/>
<g fill="none" stroke="#15181c" stroke-width=".19">
<path d="M331 221.2v4M331 224h24.9M355.9 221.2v4"/>
<circle cx="355.2" cy="185.1" r=".28"/>
</g>
<g fill="#15181c">
<path d="M331 224l.6-.2v.5z"/>
<path d="M355.4 223.8l.5 .2-.5 .3z"/>
</g>
<path d="M326.6 177.5h3.6M327.8 177.5v42.9M326.6 220.4h3.6" fill="none" stroke="#15181c" stroke-width=".19"/>
<g fill="#15181c">
<path d="M327.8 177.5l.2 .6h-.4z"/>
<path d="M327.6 219.9h.4l-.2 .5z"/>
</g>
<path d="M272 247h140v42h-140z" fill="#fff"/>
<path d="M272 247h140v42h-140z" fill="none" stroke="#15181c" stroke-width=".5"/>
<path d="M272 254.9h140M289 247v42M272 261.2h140M272 267.5h140M272 273.8h140M272 280.1h140" fill="none" stroke="#15181c" stroke-width=".19"/>
<g font-size="2.8" fill="#15181c">
<text x="14" y="16.2">SL1 x1</text>
<text x="146" y="16.2">SL2 x1</text>
<text x="278" y="16.2">SL3 x1</text>
<text x="14" y="93.5">SR1 x1</text>
<text x="146" y="93.5">SR2 x1</text>
<text x="278" y="93.5">SR3 x1</text>
<text x="14" y="170.8">RP1 x1</text>
<text x="146" y="170.8">RP2 x1</text>
<text x="278" y="170.8">TP1 x1</text>
</g>
<g font-size="2.1" fill="#15181c">
<text x="291" y="253.2">SRA-16 Silent AC Rack - laser-cut sheet-metal parts</text>
<text x="291" y="259.5">Flat patterns - side, rear and top skins</text>
<text x="291" y="265.8">CP-SRA16-SMP-001 SHEET 2 OF 6 REV C</text>
<text x="291" y="272.1">as noted per part @ A3 UNITS mm LAYOUT v1.4.0</text>
<text x="291" y="278.4">2026-10-18 DRAWN Claude (AI) for Carbon Project</text>
<text x="291" y="284.7">FOR CUTTING - DXF is the master; confirm hardware (sheet 5)</text>
</g>
<g font-size="1.9" fill="#15181c">
<text x="34" y="16.2">Side skin left - bottom</text>
<text x="166" y="16.2">Side skin left - middle</text>
<text x="298" y="16.2">Side skin left - top</text>
<text x="34" y="93.5">Side skin right - bottom</text>
<text x="166" y="93.5">Side skin right - middle</text>
<text x="298" y="93.5">Side skin right - top</text>
<text x="34" y="170.8">Rear skin - bottom</text>
<text x="166" y="170.8">Rear skin - top</text>
<text x="298" y="170.8">Top skin</text>
<text x="274" y="253.2">PROJECT</text>
<text x="274" y="259.5">TITLE</text>
<text x="274" y="265.8">DOC NO.</text>
<text x="274" y="272.1">SCALE</text>
<text x="274" y="278.4">DATE</text>
<text x="274" y="284.7">STATUS</text>
</g>
<g font-size="1.9" fill="#5b6168">
<text x="137.3" y="16.2">1:10</text>
<text x="269.3" y="16.2">1:15</text>
<text x="401.3" y="16.2">1:20</text>
<text x="137.3" y="93.5">1:10</text>
<text x="269.3" y="93.5">1:15</text>
<text x="401.3" y="93.5">1:20</text>
<text x="137.3" y="170.8">1:25</text>
<text x="269.3" y="170.8">1:20</text>
<text x="401.3" y="170.8">1:25</text>
</g>
<g font-size="1.7" fill="#5b6168">
<text x="14" y="19.8">Steel sheet (Zincanneal or CR4) 1.2 - powder coat RAL 7035 both sides</text>
<text x="146" y="19.8">Steel sheet (Zincanneal or CR4) 1.2 - powder coat RAL 7035 both sides</text>
<text x="278" y="19.8">Steel sheet (Zincanneal or CR4) 1.2 - powder coat RAL 7035 both sides</text>
<text x="14" y="97.1">Steel sheet (Zincanneal or CR4) 1.2 - powder coat RAL 7035 both sides</text>
<text x="146" y="97.1">Steel sheet (Zincanneal or CR4) 1.2 - powder coat RAL 7035 both sides</text>
<text x="278" y="97.1">Steel sheet (Zincanneal or CR4) 1.2 - powder coat RAL 7035 both sides</text>
<text x="14" y="174.4">Steel sheet (Zincanneal or CR4) 1.2 - powder coat RAL 7035 both sides</text>
<text x="146" y="174.4">Steel sheet (Zincanneal or CR4) 1.2 - powder coat RAL 7035 both sides</text>
<text x="278" y="174.4">Steel sheet (Zincanneal or CR4) 1.2 - powder coat RAL 7035 both sides</text>
</g>
<g font-size="1.7" fill="#15181c">
<text x="22.2" y="48.4" transform="rotate(-90 22.2 48.4)">446.5</text>
<text x="171.9" y="48.4" transform="rotate(-90 171.9 48.4)">542.0</text>
<text x="312.8" y="48.4" transform="rotate(-90 312.8 48.4)">775.7</text>
<text x="208.9" y="70.5">1064.0</text>
<text x="340.9" y="71.8">1064.0</text>
<text x="76.9" y="74.8">1064.0</text>
<text x="14" y="81.1">9 x D8 M6 screw to frame rivnut</text>
<text x="14" y="83.7">3 x D5 rivet, hinge frame leaf</text>
<text x="146" y="81.1">4 x D8 M6 screw to frame rivnut</text>
<text x="146" y="83.7">6 x D5 rivet, hinge frame leaf</text>
<text x="278" y="81.1">21 x D8 M6 screw to frame rivnut</text>
<text x="278" y="83.7">6 x D5 rivet, hinge frame leaf</text>
<text x="14" y="86.3">5 x R4 edge notch, joint strip screw</text>
<text x="146" y="86.3">10 x R4 edge notch, joint strip screw</text>
<text x="278" y="86.3">5 x R4 edge notch, joint strip screw</text>
<text x="22.2" y="125.7" transform="rotate(-90 22.2 125.7)">446.5</text>
<text x="171.9" y="125.7" transform="rotate(-90 171.9 125.7)">542.0</text>
<text x="312.8" y="124.4" transform="rotate(-90 312.8 124.4)">775.7</text>
<text x="208.9" y="147.8">1064.0</text>
<text x="340.9" y="147.8">1064.0</text>
<text x="76.9" y="152.1">1064.0</text>
<text x="278" y="155.8">21 x D8 M6 screw to frame rivnut</text>
<text x="14" y="158.4">9 x D8 M6 screw to frame rivnut</text>
<text x="14" y="161">4 x D5 rivet, toggle latch base</text>
<text x="146" y="158.4">4 x D8 M6 screw to frame rivnut</text>
<text x="146" y="161">4 x D5 rivet, toggle latch base</text>
<text x="278" y="158.4">8 x D5 rivet, toggle latch base</text>
<text x="278" y="161">1 x D64 office air supply port D64</text>
<text x="14" y="163.6">5 x R4 edge notch, joint strip screw</text>
<text x="146" y="163.6">10 x R4 edge notch, joint strip screw</text>
<text x="278" y="163.6">4 x D3.4 M3, office supply port</text>
<text x="62.9" y="201.7" transform="rotate(-90 62.9 201.7)">989.5</text>
<text x="191.8" y="201.7" transform="rotate(-90 191.8 201.7)">775.7</text>
<text x="326.9" y="201.6" transform="rotate(-90 326.9 201.6)">1072.4</text>
<text x="77.4" y="225.5">622.4</text>
<text x="209.4" y="225.1">622.4</text>
<text x="341.4" y="226.6">622.4</text>
<text x="14" y="233.1">14 x D8 M6 screw to frame rivnut</text>
<text x="146" y="233.1">9 x D8 M6 screw to frame rivnut</text>
<text x="278" y="232">13 x D8 M6 screw to frame rivnut</text>
<text x="14" y="235.7">1 x D152 exhaust duct D150</text>
<text x="14" y="238.3">4 x D5.5 M5, exhaust spigot flange</text>
<text x="146" y="235.7">4 x D4.5 M4, brush cable grommet</text>
<text x="146" y="238.3">cable entry 200x40</text>
<text x="14" y="240.9">3 x R4 edge notch, joint strip screw</text>
<text x="146" y="240.9">3 x R4 edge notch, joint strip screw</text>
</g>
</svg>
